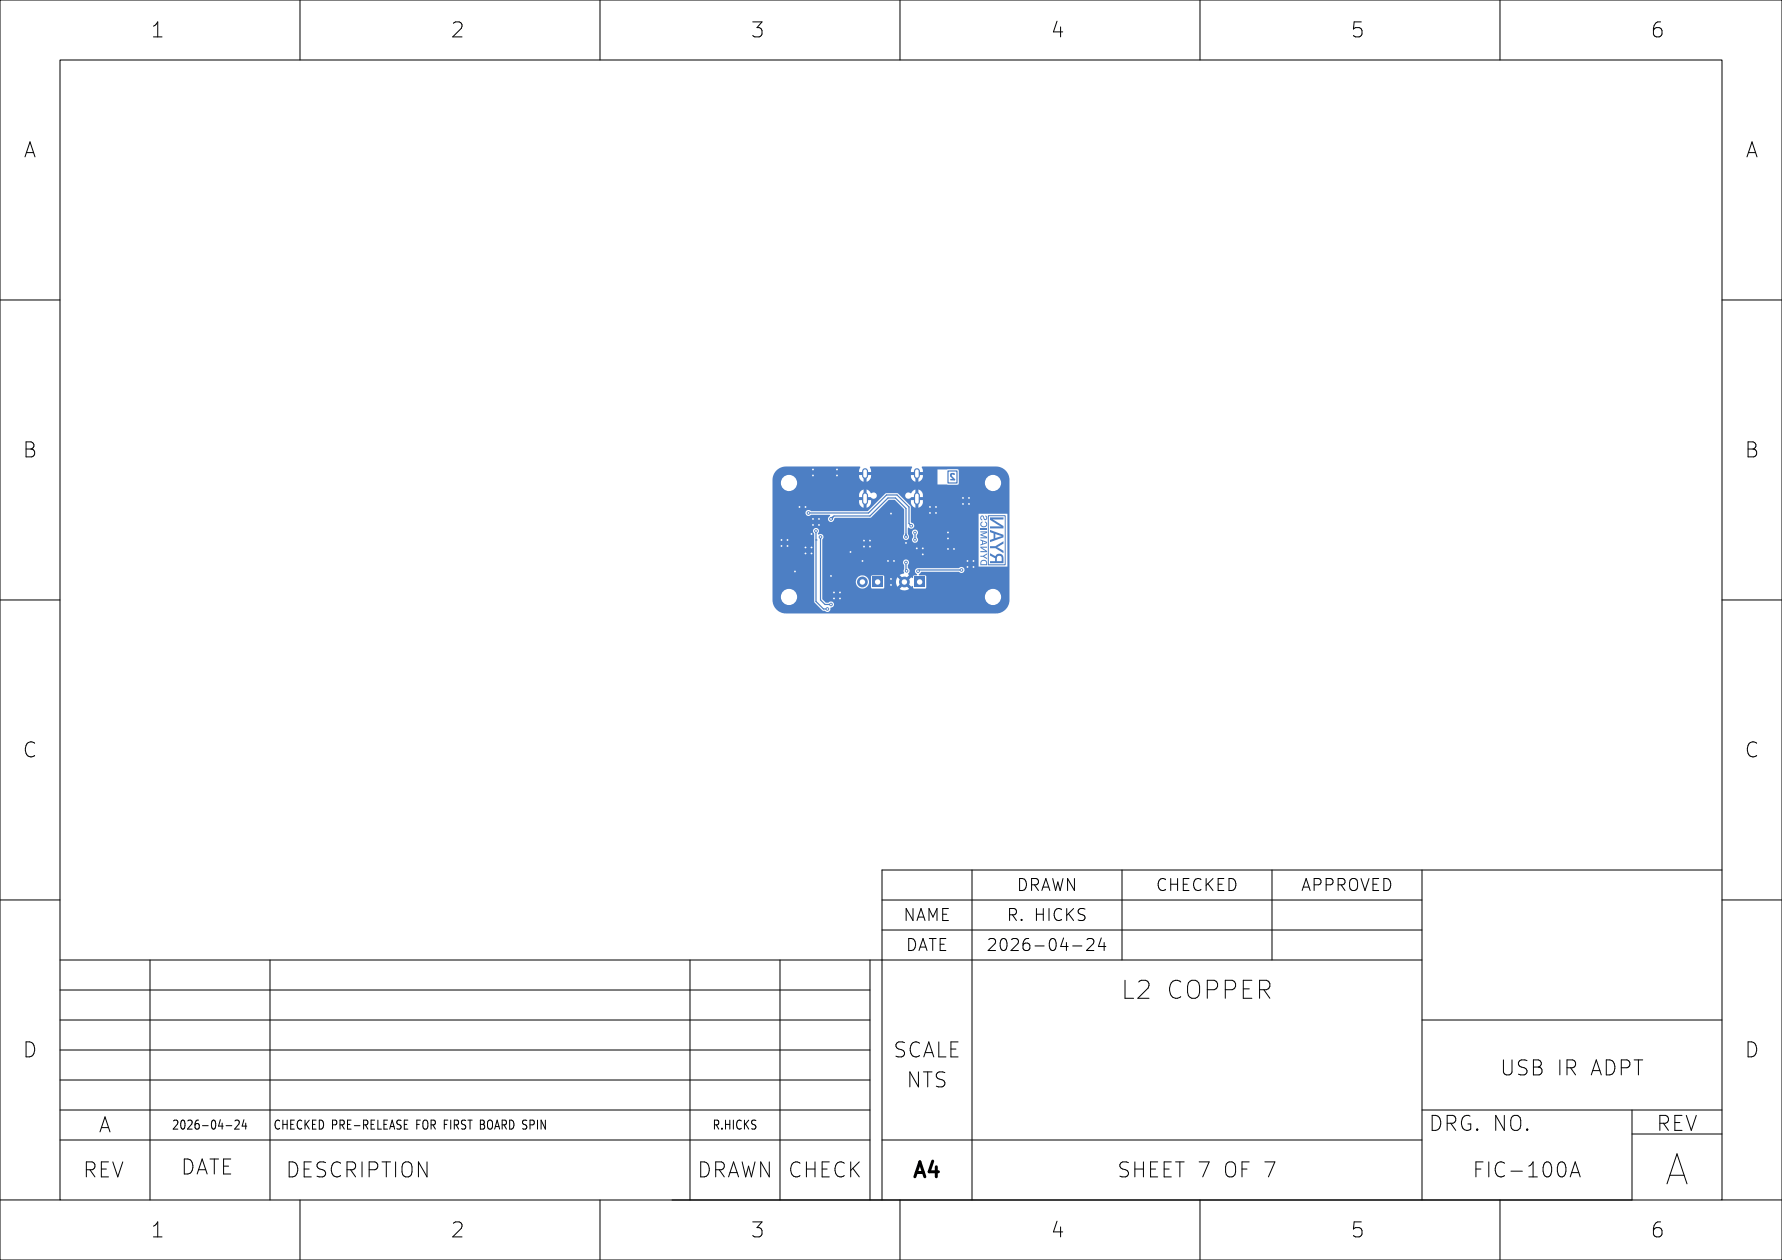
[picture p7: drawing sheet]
<svg xmlns="http://www.w3.org/2000/svg" width="297mm" height="210mm" viewBox="0 0 297 210" stroke-linecap="round" stroke-linejoin="round" font-family="sans-serif">
<g fill="#4d7fc4">
<path d="M163.4 91.1h1.1v.2h-.9l.9 .5v.2h-1.1v-.1h.9l-.9-.6z" fill-rule="evenodd"/>
<path d="M163.5 86h.4l.3 .5 .2-.2-.2-.4h.1l.2 .3v.4l-.4 .1-.4-.6-.2 .2 .2 .4h-.2l-.1-.4z" fill-rule="evenodd"/>
<path d="M165 92.2l.9 .5 .4-.4 .7 .1 .2 .5v1h-2.2v-.4h.9v-.4h.2v.4h.9l-.1-.6-.1-.2h-.4l-.3 .4h-.2l-.9-.5z" fill-rule="evenodd"/>
<path d="M163.4 89.9l1.1 .4v.2l-1.1 .4v-.2l1-.3-.6-.2v.4h-.1v-.4l-.3-.1z" fill-rule="evenodd"/>
<path d="M165 86.2h2.2v.4h-1.8l1.8 1.1v.4h-2.2v-.4l1.8 .1-1.8-1.2z" fill-rule="evenodd"/>
</g>
<path d="M164.7 86h2.8v8.1h-2.8z" fill="none" stroke="#4d7fc4" stroke-width=".17"/>
<g fill="#4d7fc4">
<path d="M163.5 93.4l.4-.1 .4 .1 .2 .3v.5h-1.1v-.3h.1v.1h.9l-.1-.3-.2-.2h-.4l-.2 .4h-.1z" fill-rule="evenodd"/>
<path d="M165 91h.9l1.3-.8v.4l-1 .6 1 .6v.4l-1.3-.8h-.9z" fill-rule="evenodd"/>
<path d="M163.4 88.6h1.1v.2l-.9 .3 .9 .4v.2h-1.1v-.1h1l-1-.4v-.1l1-.4h-1z" fill-rule="evenodd"/>
<path d="M165 88.3l2.2 .8v.5l-2.2 .8v-.4l.6-.2v-.1l1.4-.3-1.1-.4v.7h-.3v-.8l-.6-.2z" fill-rule="evenodd"/>
<path d="M163.4 92.6h.4l.7-.4v.2l-.5 .3 .5 .3v.2l-.7-.4h-.4z" fill-rule="evenodd"/>
<path d="M163.4 88.1h1.1v.2h-1.1z" fill-rule="evenodd"/>
<path d="M163.5 87l.3-.1-.2 .6 .1 .2h.3l.4-.2-.2-.6 .1 .1 .2 .3v.4l-.4 .2-.5-.1-.2-.3z" fill-rule="evenodd"/>
</g>
<path d="M159 79l-.3-.1-.2 .3 .6 .7h-.6" fill="none" stroke="#4d7fc4" stroke-width=".25"/>
<path d="M158 78.5h1.5v2h-1.5z" fill="none" stroke="#4d7fc4" stroke-width=".2"/>
<g fill="#4d7fc4">
<circle cx="165.5" cy="99.5" r="2.25"/>
<circle cx="131.5" cy="99.5" r="2.25"/>
<circle cx="131.5" cy="80.5" r="2.25"/>
</g>
<path d="M144.2 78.5v.8M152.8 78.5v.8M144.2 82.6v1.1M152.8 82.6v1.1" fill="none" stroke="#4d7fc4" stroke-width="1"/>
<g fill="#4d7fc4">
<circle cx="165.5" cy="80.5" r="2.25"/>
<circle cx="143.7" cy="97" r=".9"/>
<circle cx="150.7" cy="97" r=".9"/>
<circle cx="134.2" cy="92.3" r=".3"/>
<circle cx="160.5" cy="84" r=".3"/>
<circle cx="161.2" cy="93.5" r=".3"/>
<circle cx="135.5" cy="87.5" r=".3"/>
<circle cx="155" cy="84.5" r=".3"/>
<circle cx="139" cy="98.8" r=".3"/>
<circle cx="135.2" cy="91.3" r=".3"/>
<circle cx="161.5" cy="84" r=".3"/>
<circle cx="131.3" cy="90" r=".3"/>
<circle cx="153.8" cy="91.4" r=".3"/>
<circle cx="139" cy="99.7" r=".3"/>
<circle cx="145" cy="90.1" r=".3"/>
<circle cx="161.5" cy="83" r=".3"/>
<circle cx="159" cy="91.5" r=".3"/>
<circle cx="158" cy="89.8" r=".3"/>
<circle cx="135.5" cy="78.2" r=".3"/>
<circle cx="145" cy="91.1" r=".3"/>
<circle cx="162.3" cy="93.5" r=".3"/>
<circle cx="161.3" cy="94.5" r=".3"/>
<circle cx="134.2" cy="84.5" r=".3"/>
<circle cx="136.5" cy="87.5" r=".3"/>
<circle cx="156" cy="85.5" r=".3"/>
<circle cx="144" cy="90.1" r=".3"/>
<circle cx="140" cy="98.8" r=".3"/>
<circle cx="158" cy="91.5" r=".3"/>
<circle cx="130.2" cy="90" r=".3"/>
<circle cx="158" cy="88.7" r=".3"/>
<circle cx="149" cy="93.5" r=".3"/>
<circle cx="153.8" cy="92.4" r=".3"/>
<circle cx="135.5" cy="79.3" r=".3"/>
<circle cx="160.5" cy="83" r=".3"/>
<circle cx="132.5" cy="95.3" r=".3"/>
<circle cx="148.5" cy="96.5" r=".3"/>
<circle cx="133.2" cy="84.5" r=".3"/>
<circle cx="139.5" cy="78.2" r=".3"/>
<circle cx="136.5" cy="86.5" r=".3"/>
<circle cx="139.5" cy="79.3" r=".3"/>
<circle cx="135.5" cy="86.5" r=".3"/>
<circle cx="162.3" cy="94.5" r=".3"/>
<circle cx="135.2" cy="92.3" r=".3"/>
<circle cx="155" cy="85.5" r=".3"/>
<circle cx="131.2" cy="91" r=".3"/>
<circle cx="138.5" cy="96" r=".3"/>
<circle cx="143.8" cy="93.5" r=".3"/>
<circle cx="148.5" cy="97.5" r=".3"/>
<circle cx="134.3" cy="91.3" r=".3"/>
<circle cx="148" cy="93.5" r=".3"/>
<circle cx="148.5" cy="85.6" r=".3"/>
<circle cx="151" cy="90.5" r=".3"/>
<circle cx="144" cy="91.1" r=".3"/>
<circle cx="156" cy="84.5" r=".3"/>
<circle cx="135.2" cy="89" r=".3"/>
<circle cx="140" cy="99.7" r=".3"/>
<circle cx="130.2" cy="91" r=".3"/>
<circle cx="141.7" cy="92" r=".3"/>
<circle cx="152.8" cy="91.4" r=".3"/>
<circle cx="152.5" cy="90" r=".3"/>
<circle cx="152.5" cy="88.8" r=".3"/>
<circle cx="151" cy="93.7" r=".3"/>
<circle cx="151.1" cy="95.2" r=".3"/>
<circle cx="136" cy="88.5" r=".3"/>
<circle cx="137.9" cy="101.5" r=".3"/>
<circle cx="136.8" cy="89.5" r=".3"/>
<circle cx="138.5" cy="100.7" r=".3"/>
<circle cx="153" cy="95.2" r=".3"/>
<circle cx="160.2" cy="95" r=".3"/>
<circle cx="151.9" cy="87.6" r=".3"/>
<circle cx="134.8" cy="85.5" r=".3"/>
<circle cx="151" cy="89.5" r=".3"/>
<circle cx="138.5" cy="86.5" r=".3"/>
</g>
<g fill="#4d7fc4">
<path d="M145.4 96.1h1.8v1.8h-1.8z" fill-rule="evenodd"/>
<path d="M152.4 96.1h1.8v1.8h-1.8z" fill-rule="evenodd"/>
</g>
<path d="M134.8 85.5h10l3-3h1.7l2 2v2.8l.4 .3M136 90h.1M136 88.5v11.7l1.2 1.3h.7M136.7 89.5v10.5l.8 .7h1M138.5 86.5l.5-.5h6l3-3h1.2l1.8 1.7v4.8M151 93.7v1.4h.1M152.5 88.8v1.2M160.3 95h-7.1l-.2 .2" fill="none" stroke="#4d7fc4" stroke-width=".2"/>
<g fill="#4d7fc4">
<path d="M138.3 86.2l.5-.2 .2 .2-.3 .5z" fill-rule="evenodd"/>
<path d="M150.9 88.9h.2l.2 .5h-.6z" fill-rule="evenodd"/>
<path d="M129.5 78.3l.7-.4 .8-.1h12.3l.1 .1-.2 .8h.7v.5h-.7v.4l.3 .5 .4 .2v-.8a.3 .3 0 0 0 .5 0v.8l.4-.2 .3-.5 .1-.4h-.7v-.5h.7l-.2-.8 .1-.1h6.8l.1 .1-.2 .8h.7v.5h-.7a1.01 1.01 0 0 0 .8 1.1v-.8a.3 .3 0 0 0 .5 0v.8l.5-.3 .2-.6v-.2h-.7v-.5h.7v-.4h2.5v2.5h3.2h.3v-.3v-2.2h-6l-.2-.5h12.4a2.25 2.25 0 0 1 2.2 2.2v20.3a2.25 2.25 0 0 1-2.2 1.9h-35.3a2.25 2.25 0 0 1-1.9-2.2v-11.6h6.7l.2 .6v11.3l1.4 1.4 .4 .1a.55 .55 0 0 0 .7 .1 .55 .55 0 0 0 .2-.6 .53 .53 0 0 0 .6-.8 .53 .53 0 0 0-1-.1h-.4l-.5-.6-.1-2.9h5.6a1.1 1.1 0 0 0 1.6 1.1 1.1 1.1 0 0 0 .1-1.9h.9v1.8l.1 .2h2l.1-.2v-1h1.9l.3 .9 .7-.7 .3 .3-.7 .8a1.38 1.38 0 0 0 1.6 0l-.7-.8 .4-.3 .7 .7 .2-.1 .2 .4 2-.1 .1-2-.2-.1h-1v-.2l.4-.4h6.3a.51 .51 0 0 0 .7 0 .51 .51 0 0 0-.1-.7 .51 .51 0 0 0-.7 .1h-6.7a.53 .53 0 0 0-.6 .4 .53 .53 0 0 0 .4 .6l-.1 .2-.6 .1v.3h-.2l-.1-.1-.7 .7-.4-.3 .7-.8-.1-.1v-.1a.59 .59 0 0 0-.1-1v-.2h16.6v-8.8h-4.8v8.8h-11.8v-.3a.52 .52 0 0 0 0-.7 .52 .52 0 0 0-.8 .1 .52 .52 0 0 0 .2 .7v1.4l-.8 .2 .7 .8-.3 .3-.7-.7-.3 .7h-1.9v-.8l-.1-.2h-1.9l-.2 .2h-.9a1.1 1.1 0 0 0-1.7 .8h-5.6v-6.9a.58 .58 0 0 0 .1-.8 .58 .58 0 0 0-.8-.1v-.1a.53 .53 0 0 0 0-.9 .53 .53 0 0 0-.8 .3h-6.7v-3h5.4v.2a.54 .54 0 0 0 .5 .4 .54 .54 0 0 0 .5-.2h3l.1 .2a.52 .52 0 0 0-.2 .7 .52 .52 0 0 0 .6 .3 .52 .52 0 0 0 .4-.6l.1-.1h5.9l3-3h1l1.6 1.6v4l-.1 .3a.53 .53 0 0 0 .2 .7 .53 .53 0 0 0 .7-.2 .53 .53 0 0 0-.2-.7v-.3h.7l.2 .5v.4a.52 .52 0 0 0 0 .8 .52 .52 0 0 0 .8-.1 .52 .52 0 0 0-.2-.8v-.3a.5 .5 0 0 0-.1-.9 .5 .5 0 0 0-.7 .4h-.7v-.6a.32 .32 0 0 1 .5 0 .54 .54 0 0 0 .6-.5 .54 .54 0 0 0-.6-.5v-2.7l-1.8-1.9h.9a.57 .57 0 0 0 .4 .6 .57 .57 0 0 0 .6-.2h.6v.5h-.7v.4a1 1 0 0 0 .8 .8v-.8a.3 .3 0 0 0 .5 0v.8a1.06 1.06 0 0 0 .7-1.2h-.7v-.5h.7v-.4l-.2-.6-.5-.3v.8a.3 .3 0 0 0-.5 0v-.8l-.9 .6a.53 .53 0 0 0-.8 .3h-.9l-.5-.3h-1.9l-3 3h-9.5a.5 .5 0 0 0-.5-.2 .5 .5 0 0 0-.4 .4h-5.4v-2.9h14.4v.4h.7v.5h-.7v.4a1 1 0 0 0 .7 .8v-.8a.3 .3 0 0 0 .5 0l.1 .8a1.07 1.07 0 0 0 .7-1.2h-.7v-.5h.6a.55 .55 0 0 0 .8 .1 .55 .55 0 0 0 .1-.8 .55 .55 0 0 0-.8 0l-.4-.4-.4-.2v.8a.3 .3 0 0 0-.5 0v-.8l-.5 .3-.2 .6h-14.4v-2.8l.2-.8z" fill-rule="evenodd"/>
</g>
<g fill="#fff">
<circle cx="134.2" cy="92.3" r=".15"/>
<circle cx="160.5" cy="84" r=".15"/>
<circle cx="161.2" cy="93.5" r=".15"/>
<circle cx="135.5" cy="87.5" r=".15"/>
<circle cx="155" cy="84.5" r=".15"/>
<circle cx="139" cy="98.8" r=".15"/>
<circle cx="135.3" cy="91.2" r=".15"/>
<circle cx="161.5" cy="84" r=".15"/>
<circle cx="131.2" cy="90" r=".15"/>
<circle cx="153.8" cy="91.4" r=".15"/>
<circle cx="139" cy="99.7" r=".15"/>
<circle cx="145" cy="90.1" r=".15"/>
<circle cx="161.5" cy="83" r=".15"/>
<circle cx="159" cy="91.5" r=".15"/>
<circle cx="158" cy="89.8" r=".15"/>
<circle cx="135.5" cy="78.2" r=".15"/>
<circle cx="145" cy="91.1" r=".15"/>
<circle cx="162.3" cy="93.5" r=".15"/>
<circle cx="161.2" cy="94.5" r=".15"/>
<circle cx="134.3" cy="84.5" r=".15"/>
<circle cx="136.5" cy="87.5" r=".15"/>
<circle cx="156" cy="85.5" r=".15"/>
<circle cx="144" cy="90.1" r=".15"/>
<circle cx="140" cy="98.8" r=".15"/>
<circle cx="158" cy="91.5" r=".15"/>
<circle cx="130.2" cy="90" r=".15"/>
<circle cx="158" cy="88.7" r=".15"/>
<circle cx="149" cy="93.5" r=".15"/>
<circle cx="153.8" cy="92.4" r=".15"/>
<circle cx="135.5" cy="79.2" r=".15"/>
<circle cx="160.5" cy="83" r=".15"/>
<circle cx="132.5" cy="95.3" r=".15"/>
<circle cx="148.5" cy="96.5" r=".15"/>
<circle cx="133.2" cy="84.5" r=".15"/>
<circle cx="139.5" cy="78.2" r=".15"/>
<circle cx="136.5" cy="86.5" r=".15"/>
<circle cx="139.5" cy="79.2" r=".15"/>
<circle cx="135.5" cy="86.5" r=".15"/>
<circle cx="162.3" cy="94.5" r=".15"/>
<circle cx="135.3" cy="92.3" r=".15"/>
<circle cx="155" cy="85.5" r=".15"/>
<circle cx="131.2" cy="91" r=".15"/>
<circle cx="138.5" cy="96" r=".15"/>
<circle cx="143.8" cy="93.5" r=".15"/>
<circle cx="148.5" cy="97.5" r=".15"/>
<circle cx="134.2" cy="91.2" r=".15"/>
<circle cx="148" cy="93.5" r=".15"/>
<circle cx="148.5" cy="85.6" r=".15"/>
<circle cx="151" cy="90.5" r=".15"/>
<circle cx="144" cy="91.1" r=".15"/>
<circle cx="156" cy="84.5" r=".15"/>
<circle cx="135.3" cy="89" r=".15"/>
<circle cx="140" cy="99.7" r=".15"/>
<circle cx="130.2" cy="91" r=".15"/>
<circle cx="141.7" cy="92" r=".15"/>
<circle cx="152.8" cy="91.4" r=".15"/>
<circle cx="152.5" cy="90" r=".15"/>
<circle cx="152.5" cy="88.8" r=".15"/>
<circle cx="151" cy="93.7" r=".15"/>
<circle cx="151.1" cy="95.2" r=".15"/>
<circle cx="136" cy="88.5" r=".15"/>
<circle cx="137.9" cy="101.5" r=".15"/>
<circle cx="136.7" cy="89.5" r=".15"/>
<circle cx="138.5" cy="100.7" r=".15"/>
<circle cx="153" cy="95.2" r=".15"/>
<circle cx="160.2" cy="95" r=".15"/>
<circle cx="151.9" cy="87.6" r=".15"/>
<circle cx="134.8" cy="85.5" r=".15"/>
<circle cx="151" cy="89.5" r=".15"/>
<circle cx="138.5" cy="86.5" r=".15"/>
<circle cx="165.5" cy="99.5" r="1.35"/>
<circle cx="131.5" cy="99.5" r="1.35"/>
<circle cx="131.5" cy="80.5" r="1.35"/>
<circle cx="151.4" cy="82.6" r=".33"/>
<circle cx="145.6" cy="82.6" r=".33"/>
</g>
<path d="M144.2 78.5v.8M152.8 78.5v.8M144.2 82.6v1.1M152.8 82.6v1.1" fill="none" stroke="#fff" stroke-width=".6"/>
<g fill="#fff">
<circle cx="165.5" cy="80.5" r="1.35"/>
<circle cx="146.3" cy="97" r=".45"/>
<circle cx="143.7" cy="97" r=".45"/>
<circle cx="153.3" cy="97" r=".45"/>
<circle cx="150.7" cy="97" r=".45"/>
</g>
<g fill="none" stroke="#000" stroke-width=".17">
<path d="M0 0h297v210h-297zM10 10h277v190h-277zM25.6 6.1h1.4M25.6 4.4l.2-.2 .5-.6v2.5M50 0v10M75.6 3.9l.3-.3h.6a.68 .68 0 0 1 .4 1.1l-1.4 1.4h1.5M100 0v10M125.5 3.6h1.5l-.8 1a.68 .68 0 0 1 .8 .5v.6l-.2 .3-.3 .1h-.7l-.3-.2M150 0v10M176.2 3.5l-.6 1.8h1.5M176.8 4.5v1.6M200 0v10"/>
<path d="M226.9 3.6h-1.2l-.1 1.2 .3-.2h.6l.3 .1 .2 .4v.6l-.1 .2-.4 .2h-.6l-.3-.2M250 0v10M276.8 3.6a.99 .99 0 0 0-1.2 1.1v1l.2 .3 .7 .1 .4-.2 .1-.2v-.6l-.2-.4-.7-.1-.3 .1-.2 .4M4.2 26.1l.8-2.5 .8 2.5M4.4 25.4h1.2M291.2 26.1l.8-2.5 .8 2.5M291.4 25.4h1.2M0 50h10M287 50h10M4.3 73.6h.9a.61 .61 0 0 1 .5 .6 .61 .61 0 0 1-.5 .6 .66 .66 0 0 1 .6 .6 .66 .66 0 0 1-.5 .7h-1zM4.3 74.8h.9M291.3 73.6h.9a.61 .61 0 0 1 .5 .6 .61 .61 0 0 1-.5 .6 .66 .66 0 0 1 .6 .6 .66 .66 0 0 1-.5 .7h-1z"/>
<path d="M291.3 74.8h.9M0 100h10M287 100h10M5.8 123.9a.93 .93 0 0 0-1.1-.1 .93 .93 0 0 0-.5 .9 1.06 1.06 0 0 0 .3 1.1 1.06 1.06 0 0 0 1.2 .2l.1-.1M292.8 123.9a.93 .93 0 0 0-1.1-.1 .93 .93 0 0 0-.5 .9 1.06 1.06 0 0 0 .3 1.1 1.06 1.06 0 0 0 1.2 .2l.1-.1M0 150h10M147 150h90M147 155h90M151.5 156.4a1.05 1.05 0 0 1 1.1 .7 1.05 1.05 0 0 1-.4 1.2l-.7 .1zM152.2 151.4v2l-1.2-2v2M152.8 153.4l.7-2 .7 2M153 152.9h1"/>
<path d="M153.2 158.4l.6-2 .7 2M153.4 157.9h.9M154.8 153.4v-2l.7 1.5 .7-1.5v2M154.9 156.4h1.1M155.5 156.4v2M156.7 157.4h.7M157.1 152.4h.7M157.6 156.4h-.9v2h.9M158.1 151.4h-1v2h1M162 145v55M164.8 156.6l.3-.2h.4a.54 .54 0 0 1 .3 .9l-1.1 1.1h1.2M166.9 156.6a.48 .48 0 0 1 .5-.2 .48 .48 0 0 1 .3 .4 1.03 1.03 0 0 1-.5 1.6 1.22 1.22 0 0 1-.3-1.8z"/>
<path d="M168.3 152.5h.7a.54 .54 0 0 0 .4-.6 .54 .54 0 0 0-.4-.5h-.7v2M168.6 156.6l.3-.2h.5a.54 .54 0 0 1 .2 .9l-1.1 1.1h1.2M168.7 152.5l.7 .9M169.9 146.4a1.05 1.05 0 0 1 1.2 .7 1.05 1.05 0 0 1-.4 1.2l-.8 .1zM170.3 153.2l.1 .1-.1 .1M170.3 153.2l-.1 .1 .1 .1M170.3 153.2v.2M171.5 156.4a.79 .79 0 0 0-1 .9v.7l.2 .3 .6 .1 .2-.2 .1-.6-.1-.3-.6-.1-.4 .4M171.9 147.5h.8a.54 .54 0 0 0 .4-.6 .54 .54 0 0 0-.4-.5h-.8v2M172.4 147.5l.7 .9M172.5 157.7h1.5M172.7 152.4h1.2"/>
<path d="M172.7 151.4v2M173.6 148.4l.7-2 .7 2M173.8 147.9h1M173.9 151.4v2M174.8 151.4v2M175.1 156.6a.48 .48 0 0 1 .5-.2 .48 .48 0 0 1 .3 .4 1.03 1.03 0 0 1-.5 1.6 1.22 1.22 0 0 1-.3-1.8zM175.5 146.4l.4 2 .4-1.4 .4 1.4 .5-2M176.9 151.6a.8 .8 0 0 0-1 0 .8 .8 0 0 0-.2 1 .75 .75 0 0 0 .4 .7 .75 .75 0 0 0 .8-.1M177.3 156.3l-.5 1.5h1.2M177.7 157.1v1.3M177.8 151.4v2M178.1 152.3l.8 1.1"/>
<path d="M178.8 157.7h1.5M178.9 151.4l-1.1 1.2M179.1 146.4v2l-1.2-2v2M180.8 151.5l-.7-.1a.49 .49 0 0 0-.4 .5 .49 .49 0 0 0 .4 .5 .73 .73 0 0 1 .7 .5 .51 .51 0 0 1-.3 .5l-.8-.1M181.2 156.6l.3-.2h.4a.54 .54 0 0 1 .3 .9l-1.1 1.1h1.2M183.5 156.3l-.4 1.5h1.2M184 157.1v1.3M187 145v15M194.3 146.6a.8 .8 0 0 0-1 0 .8 .8 0 0 0-.3 1 .75 .75 0 0 0 .4 .7 .75 .75 0 0 0 .9-.1M195.1 146.4v2M195.1 147.4h1.2M196.3 146.4v2"/>
<path d="M197.2 147.4h.7M198.2 146.4h-1v2h1M200.2 146.6a.8 .8 0 0 0-1 0 .8 .8 0 0 0-.3 1 .75 .75 0 0 0 .4 .7 .75 .75 0 0 0 .9-.1M201 146.4v2M201.3 147.3l.9 1.1M202.2 146.4l-1.2 1.2M203 147.4h.7M204 146.4h-1v2h1M204.8 146.4a1.05 1.05 0 0 1 1.2 .7 1.05 1.05 0 0 1-.4 1.2l-.8 .1zM212 145v15M217 148.4l.7-2 .7 2M217.2 147.9h1"/>
<path d="M219 147.5h.8a.54 .54 0 0 0 .4-.6 .54 .54 0 0 0-.4-.5h-.8v2M221 147.5h.8a.54 .54 0 0 0 .4-.6 .54 .54 0 0 0-.4-.5h-.8v2M223 147.5h.8a.54 .54 0 0 0 .4-.6 .54 .54 0 0 0-.4-.5h-.8v2M223.5 147.5l.7 .9M225 146.7a.67 .67 0 0 1 .8-.3 .67 .67 0 0 1 .5 .7v.7a.67 .67 0 0 1-.7 .7 .67 .67 0 0 1-.7-.7zM226.8 146.4l.7 2 .7-2M228.8 147.4h.7M229.8 146.4h-1v2h1M230.6 146.4a1.05 1.05 0 0 1 1.2 .7 1.05 1.05 0 0 1-.4 1.2l-.8 .1zM237 145v55M287 150h10M287 145h-140v55"/>
<path d="M4.3 173.6h.6a1.35 1.35 0 0 1 .9 1.3 1.35 1.35 0 0 1-.9 1.2h-.6zM10 160h227M10 175h135M10 170h135M10 165h135M25 160v40M45 160v40M115 160v40M130 160v40M145 160v40M150.8 173.8l-1-.1a.61 .61 0 0 0-.5 .6 .61 .61 0 0 0 .5 .5 .91 .91 0 0 1 1 .6 .64 .64 0 0 1-.5 .8l-1-.2M153.1 178.7v2.5l-1.5-2.5v2.5"/>
<path d="M153.3 173.9a.93 .93 0 0 0-1.1-.1 .93 .93 0 0 0-.5 .9 1.06 1.06 0 0 0 .3 1.1 1.06 1.06 0 0 0 1.1 .2l.2-.1M153.9 178.7h1.4M154 176.2l.8-2.5 .8 2.5M154.2 175.4h1.2M154.6 178.7v2.5M156.5 173.7v2.5h1.2M157.5 178.8l-1-.1a.61 .61 0 0 0-.5 .6 .61 .61 0 0 0 .5 .5 .92 .92 0 0 1 1 .6 .64 .64 0 0 1-.5 .8l-.9-.2M158.5 174.8h.8M159.7 173.7h-1.2v2.5h1.2M187.5 163.4v3h1.4M189.8 163.7l.4-.3h.7a.81 .81 0 0 1 .5 1.3l-1.8 1.7h1.9M196.8 163.7a1.12 1.12 0 0 0-1.3-.2 1.12 1.12 0 0 0-.6 1.2 1.27 1.27 0 0 0 .4 1.3 1.27 1.27 0 0 0 1.3 .2l.2-.1"/>
<path d="M198.4 163.5a1 1 0 0 1 1 0 1 1 0 0 1 .5 .9v1a1 1 0 0 1-1 1 1 1 0 0 1-1-1v-1l.2-.6zM201.2 165h1.2a.81 .81 0 0 0 .6-.8 .81 .81 0 0 0-.6-.8h-1.2v3M204.2 165h1.2a.81 .81 0 0 0 .6-.8 .81 .81 0 0 0-.6-.8h-1.2v3M207.2 164.8h1M208.6 163.4h-1.4v3h1.4M209.9 165h1.2a.81 .81 0 0 0 .6-.8 .81 .81 0 0 0-.6-.8h-1.2v3M210.6 165l1 1.4M237 170h50M250.6 176.7v2l.2 .3 .2 .2 .8-.2 .2-.3v-2M254.5 176.8l-1-.1a.61 .61 0 0 0-.4 .6 .61 .61 0 0 0 .4 .5 .91 .91 0 0 1 1 .6 .64 .64 0 0 1-.5 .8l-.9-.2M255.6 176.7h.8a.61 .61 0 0 1 .5 .6 .61 .61 0 0 1-.5 .5 .67 .67 0 0 1 .6 .7 .67 .67 0 0 1-.5 .7h-.9zM255.6 177.8h.8"/>
<path d="M260 176.7v2.5M261.2 178h.9a.68 .68 0 0 0 .5-.7 .68 .68 0 0 0-.5-.6h-.9v2.5M261.8 178l.8 1.2M265.2 179.2l.8-2.5 .9 2.5M265.5 178.4h1.1M267.7 176.7h.6a1.35 1.35 0 0 1 .9 1.2 1.35 1.35 0 0 1-.9 1.3h-.6zM270.2 178h1a.68 .68 0 0 0 .5-.7 .68 .68 0 0 0-.5-.6h-1v2.5M272.4 176.7h1.4M273.1 176.7v2.5M291.3 173.6h.6a1.35 1.35 0 0 1 .9 1.3 1.35 1.35 0 0 1-.9 1.2h-.6zM10 190h135M10 185h135"/>
<path d="M10 180h135M14.4 195h.9a.68 .68 0 0 0 .5-.7 .68 .68 0 0 0-.5-.6h-.9v2.5M15 195l.8 1.2M16.7 188.7l.8-2.5 .8 2.5M16.9 194.8h.8M16.9 187.9h1.2M18.1 193.7h-1.2v2.5h1.2M18.8 193.7l.8 2.5 .9-2.5M28.9 186.8l.2-.1h.3l.2 .1v.3l-.7 1.1h.7M30.3 186.8l.2-.1a1.05 1.05 0 0 1 0 1.5h-.1a1.13 1.13 0 0 1-.1-1.4zM30.7 193.2a1.3 1.3 0 0 1 1.4 .6 1.3 1.3 0 0 1-.2 1.5l-.6 .4h-.6zM31.3 186.8l.2-.1h.3l.2 .1v.3l-.8 1.1h.8"/>
<path d="M32.9 195.7l.8-2.5 .8 2.5M33.1 186.7a.53 .53 0 0 0-.6 .6l.1 .7 .1 .2 .4-.1 .1-.2-.1-.6h-.4l-.2 .3M33.1 195h1.2M33.7 187.6h1M35 193.2h1.4M35.4 186.8l.3-.1a1.05 1.05 0 0 1 0 1.5h-.2a1.13 1.13 0 0 1-.1-1.4zM35.7 193.2v2.5M36.7 186.6l-.3 1.1h.8M37 187.2v1M37.3 194.4h.8M37.7 187.6h.9M38.5 193.2h-1.2v2.5h1.2"/>
<path d="M39.2 186.8l.1-.1h.3l.2 .1 .1 .3-.8 1.1h.8M40.7 186.6l-.3 1.1h.7M41 187.2v1M46.6 186.8a.42 .42 0 0 0-.7 .3l-.1 .5a.57 .57 0 0 0 .6 .6l.2-.2M47.1 186.7v1.5M47.1 187.4h.8M47.9 186.7v1.5M48.2 193.7a1.31 1.31 0 0 1 1.3 .6 1.31 1.31 0 0 1-.1 1.5l-.6 .4h-.6zM48.5 187.4h.4M49.1 186.7h-.6v1.5h.6M50.3 186.8h-.1a.42 .42 0 0 0-.6 .3l-.1 .5a.57 .57 0 0 0 .6 .6l.2-.2M50.7 194.8h.8"/>
<path d="M50.8 186.7v1.5M51 187.3l.6 .9M51.6 186.7l-.8 .9M51.9 193.7h-1.2v2.5h1.2M52.1 187.4h.4M52.7 186.7h-.6v1.5h.6M53.2 186.7a.8 .8 0 0 1 .8 .5 .8 .8 0 0 1-.3 .9l-.5 .1zM54.3 193.8l-1-.1a.61 .61 0 0 0-.5 .6 .61 .61 0 0 0 .5 .5 .92 .92 0 0 1 1 .6 .64 .64 0 0 1-.5 .8l-1-.2M55.4 187.5l.6-.1 .1-.2-.1-.4-.6-.1v1.5M56.7 187.5l.6-.1 .1-.2-.1-.4-.6-.1v1.5M56.8 193.9a.93 .93 0 0 0-1.1-.1 .93 .93 0 0 0-.5 .9 1.06 1.06 0 0 0 .3 1.1 1.06 1.06 0 0 0 1.1 .2l.2-.1M57 187.5l.4 .7"/>
<path d="M57.8 195h1a.68 .68 0 0 0 .5-.7 .68 .68 0 0 0-.5-.6h-1v2.5M57.9 187.4h.4M58.4 195l.9 1.2M58.5 186.7h-.6v1.5h.6M59.1 187.6h.9M60.3 193.7v2.5M60.6 187.5l.6-.1 .1-.2-.1-.4-.6-.1v1.5M60.9 187.5l.4 .7M61.5 195h1a.68 .68 0 0 0 .5-.7 .68 .68 0 0 0-.5-.6h-1v2.5M61.8 187.4h.5M62.4 186.7h-.6v1.5h.6M63 186.7v1.5h.6"/>
<path d="M63.7 193.7h1.4M64 187.4h.4M64.4 193.7v2.5M64.6 186.7h-.6v1.5h.6M64.9 188.2l.5-1.5 .4 1.5M65.1 187.8h.6M65.9 193.7v2.5M66.8 186.8h-.5a.49 .49 0 0 0-.1 .5 .49 .49 0 0 0 .5 .3l.1 .2-.1 .3h-.6M67.1 194a.84 .84 0 0 1 1-.3 .84 .84 0 0 1 .6 .8v.8a.83 .83 0 0 1-.9 .9 .83 .83 0 0 1-.8-.9zM67.4 187.4h.4M68 186.7h-.6v1.5h.6M69.5 187.4h.4"/>
<path d="M70.1 186.7h-.6v1.5M70.7 186.8h.4a1.08 1.08 0 0 1-.1 1.4l-.3-.1a1.23 1.23 0 0 1 0-1.3zM71.2 193.7v2.5l-1.5-2.5v2.5M71.8 187.5l.6-.1 .2-.2-.2-.4-.6-.1v1.5M72.1 187.5l.5 .7M74.1 187.4h.4M74.6 186.7h-.5v1.5M75.1 186.7v1.5M75.7 187.5l.6-.1 .1-.2-.1-.4-.6-.1v1.5M76 187.5l.4 .7M77.6 186.8h-.6a.49 .49 0 0 0 0 .5 .49 .49 0 0 0 .5 .3l.1 .2-.1 .3h-.6M78 186.7h.7"/>
<path d="M78.3 186.7v1.5M80.1 186.7h.4l.2 .1v.3l-.2 .3a.41 .41 0 0 1 .3 .4 .41 .41 0 0 1-.3 .4h-.4zM80.1 187.4h.4M81.4 186.8h.5a1.08 1.08 0 0 1-.1 1.4l-.4-.1a1.23 1.23 0 0 1 0-1.3zM82.4 188.2l.5-1.5 .4 1.5M82.6 187.8h.6M83.7 187.5l.6-.1 .1-.2-.1-.4-.6-.1v1.5M84 187.5l.4 .7M84.9 186.7a.8 .8 0 0 1 .8 .5 .8 .8 0 0 1-.3 .9l-.5 .1zM87.8 186.8h-.6a.49 .49 0 0 0 0 .5 .49 .49 0 0 0 .5 .3l.1 .2-.1 .3h-.6M88.3 187.5l.6-.1 .2-.2-.2-.4-.6-.1v1.5M89.6 186.7v1.5"/>
<path d="M90.9 186.7v1.5l-.7-1.5v1.5M116.8 193.7a1.31 1.31 0 0 1 1.3 .6 1.31 1.31 0 0 1-.1 1.5l-.6 .4h-.6zM119.1 187.5l.6-.1 .1-.2-.1-.4-.6-.1v1.5M119.3 195h.9a.68 .68 0 0 0 .5-.7 .68 .68 0 0 0-.5-.6h-.9v2.5M119.4 187.5l.4 .7M119.9 195l.8 1.2M120.3 188v.2M120.9 187.4h.7M120.9 186.7v1.5M121.4 196.2l.9-2.5 .8 2.5M121.6 186.7v1.5M121.7 195.4h1.2"/>
<path d="M122.2 186.7v1.5M123.5 186.8a.42 .42 0 0 0-.7 .3v.5a.57 .57 0 0 0 .5 .6l.2-.2M123.7 193.7l.6 2.5 .5-1.8 .4 1.8 .6-2.5M124.1 186.7v1.5M124.3 187.3l.5 .9M124.8 186.7l-.7 .9M126 186.8h-.6a.49 .49 0 0 0 0 .5 .49 .49 0 0 0 .5 .3l.1 .2-.1 .3h-.6M128.2 193.7v2.5l-1.4-2.5v2.5M133.3 193.9a.93 .93 0 0 0-1-.1 .93 .93 0 0 0-.5 .9 1.06 1.06 0 0 0 .3 1.1 1.06 1.06 0 0 0 1.1 .2l.1-.1M134.4 194.8h1.4M134.4 193.7v2.5M135.8 193.7v2.5"/>
<path d="M137 194.8h.9M138.2 193.7h-1.2v2.5h1.2M140.7 193.9a.93 .93 0 0 0-1.1-.1 .93 .93 0 0 0-.4 .9 1.06 1.06 0 0 0 .3 1.1 1.06 1.06 0 0 0 1.1 .2l.1-.1M141.8 193.7v2.5M142.1 194.7l1.1 1.5M143.2 193.7l-1.4 1.4M147 190h90M188.1 193.8l-1-.1a.61 .61 0 0 0-.5 .6 .61 .61 0 0 0 .5 .5 .92 .92 0 0 1 1 .6 .64 .64 0 0 1-.5 .8l-1-.2M189.1 194.8h1.5M189.1 193.7v2.5M190.6 193.7v2.5M191.8 194.8h.8"/>
<path d="M193 193.7h-1.2v2.5h1.2M194 194.8h.9M195.2 193.7h-1.2v2.5h1.2M195.9 193.7h1.5M196.6 193.7v2.5M199.9 193.7h1.6l-1 2.5M204.4 194a.84 .84 0 0 1 .9-.3 .84 .84 0 0 1 .6 .8v.8a.83 .83 0 0 1-.8 .9 .83 .83 0 0 1-.8-.9zM207 194.8h.8M208.2 193.7h-1.2v2.5M210.8 193.7h1.7l-1.1 2.5M237 185h50M238.7 185.9a1.3 1.3 0 0 1 1.3 .7 1.3 1.3 0 0 1-.1 1.4l-.6 .4h-.6z"/>
<path d="M241.2 187.2h.9a.68 .68 0 0 0 .5-.6 .68 .68 0 0 0-.5-.7h-.9v2.5M241.8 187.2l.8 1.2M245 186a.96 .96 0 0 0-1 .1 .96 .96 0 0 0-.4 .9 1.06 1.06 0 0 0 .3 1.1 1.06 1.06 0 0 0 1.1 .2l.1-.1v-.9h-.5M246 194.8h.8M246.2 188.2l.1 .1-.1 .1M246.2 188.2l-.1 .1 .1 .1M246.2 188.2v.2M247.2 193.7h-1.2v2.5M248.1 193.7v2.5M250.7 185.9v2.5l-1.4-2.5v2.5M250.8 193.9a.93 .93 0 0 0-1.1-.1 .93 .93 0 0 0-.5 .9 1.06 1.06 0 0 0 .3 1.1 1.06 1.06 0 0 0 1.1 .2l.2-.1M251.8 195.2h1.9"/>
<path d="M251.9 186.3a.84 .84 0 0 1 1-.4 .84 .84 0 0 1 .6 .8v.9a.83 .83 0 0 1-.9 .8 .83 .83 0 0 1-.8-.8zM254.5 188.2l.1 .1-.1 .1M254.5 188.2l-.1 .1 .1 .1M254.5 188.2v.2M254.8 196.2h1.4M254.8 194.4l.2-.1 .5-.6v2.5M257.4 193.9a.6 .6 0 0 1 .6-.2 .6 .6 0 0 1 .5 .4 1.47 1.47 0 0 1-.5 2.1 .64 .64 0 0 1-.7-.5 2.13 2.13 0 0 1 .1-1.8zM259.8 193.9a.6 .6 0 0 1 .6-.2 .6 .6 0 0 1 .5 .4 1.47 1.47 0 0 1-.5 2.1 .64 .64 0 0 1-.7-.5 2.14 2.14 0 0 1 .1-1.8zM261.7 196.2l.8-2.5 .9 2.5M261.9 195.4h1.2M272 185v15h-160M272 189h15"/>
<path d="M276.6 187.2h1a.68 .68 0 0 0 .5-.6 .68 .68 0 0 0-.5-.7h-1v2.5M277.2 187.2l.9 1.2M277.8 197.3l1.7-5 1.7 5M278.3 195.9h2.4M279.1 187.1h.9M280.3 185.9h-1.2v2.5h1.2M281 185.9l.9 2.5 .8-2.5M0 200h10M25.6 204.4l.2-.1 .5-.6v2.5M25.6 206.2h1.4M50 200v10M75.6 203.9l.3-.2h.6a.68 .68 0 0 1 .4 1l-1.4 1.5h1.5"/>
<path d="M100 200v10M125.5 203.7h1.5l-.8 .9a.68 .68 0 0 1 .8 .5v.6l-.2 .3-.3 .2h-.7l-.3-.3M150 200v10M176.2 203.5l-.6 1.8h1.5M176.8 204.5v1.7M200 200v10M226.9 203.7h-1.2l-.1 1.1 .3-.2h.6l.3 .1 .2 .4v.6l-.1 .2-.4 .3h-.6l-.3-.3M250 200v10M276.8 203.7a.99 .99 0 0 0-1.2 1v1l.2 .3 .7 .2 .4-.3 .1-.2v-.6l-.2-.4-.7-.1-.3 .1-.2 .4M287 200h10"/>
</g>
<path d="M152.5 196.1l.8-2.5 .8 2.5M152.7 195.4h1.2M155.5 193.5l-.6 1.8h1.5M156.1 194.5v1.6" fill="none" stroke="#000" stroke-width=".5"/>
<text font-size="6.7" fill="#fff" x="277.5" y="197.5">A</text>
<text font-size="4" fill="#fff" x="188.7" y="166.5">L2 COPPER</text>
<g font-size="3.3" fill="#fff">
<text x="25" y="6.2">1</text>
<text x="75" y="6.2">2</text>
<text x="125" y="6.2">3</text>
<text x="175" y="6.2">4</text>
<text x="225" y="6.2">5</text>
<text x="275" y="6.2">6</text>
<text x="4" y="26.3">A</text>
<text x="291" y="26.3">A</text>
<text x="4" y="76.2">B</text>
<text x="291" y="76.2">B</text>
<text x="4" y="126.3">C</text>
<text x="291" y="126.3">C</text>
<text x="4" y="176.2">D</text>
<text x="149.5" y="176.3">SCALE</text>
<text x="251" y="179.3">USB IR ADPT</text>
<text x="291" y="176.2">D</text>
<text x="151.5" y="181.3">NTS</text>
<text x="16.5" y="188.8">A</text>
<text x="238" y="188.5">DRG. NO.</text>
<text x="276.5" y="188.5">REV</text>
<text x="15.5" y="196.3">REV</text>
<text x="30.5" y="195.8">DATE</text>
<text x="47.5" y="196.3">DESCRIPTION</text>
<text x="117.5" y="196.3">DRAWN</text>
<text x="132.5" y="196.3">CHECK</text>
<text x="152.5" y="196.3">A4</text>
<text x="187.5" y="196.3">SHEET 7 OF 7</text>
<text x="246.5" y="196.3">FIC-100A</text>
<text x="25" y="206.3">1</text>
<text x="75" y="206.3">2</text>
<text x="125" y="206.3">3</text>
<text x="175" y="206.3">4</text>
<text x="225" y="206.3">5</text>
<text x="275" y="206.3">6</text>
</g>
<g font-size="2.7" fill="#fff">
<text x="170.5" y="148.5">DRAWN</text>
<text x="193.9" y="148.5">CHECKED</text>
<text x="218.1" y="148.5">APPROVED</text>
<text x="151.3" y="153.5">NAME</text>
<text x="168.1" y="153.5">R. HICKS</text>
<text x="151.3" y="158.5">DATE</text>
<text x="166.5" y="158.5">2026-04-24</text>
</g>
<g font-size="1.7" fill="#fff">
<text x="30" y="188.3">2026-04-24</text>
<text x="45.5" y="188.3">CHECKED PRE-RELEASE FOR FIRST BOARD SPIN</text>
<text x="119" y="188.3">R.HICKS</text>
</g>
<text font-size="1.3" fill="#fff" x="158.3" y="80">2</text>
</svg>
